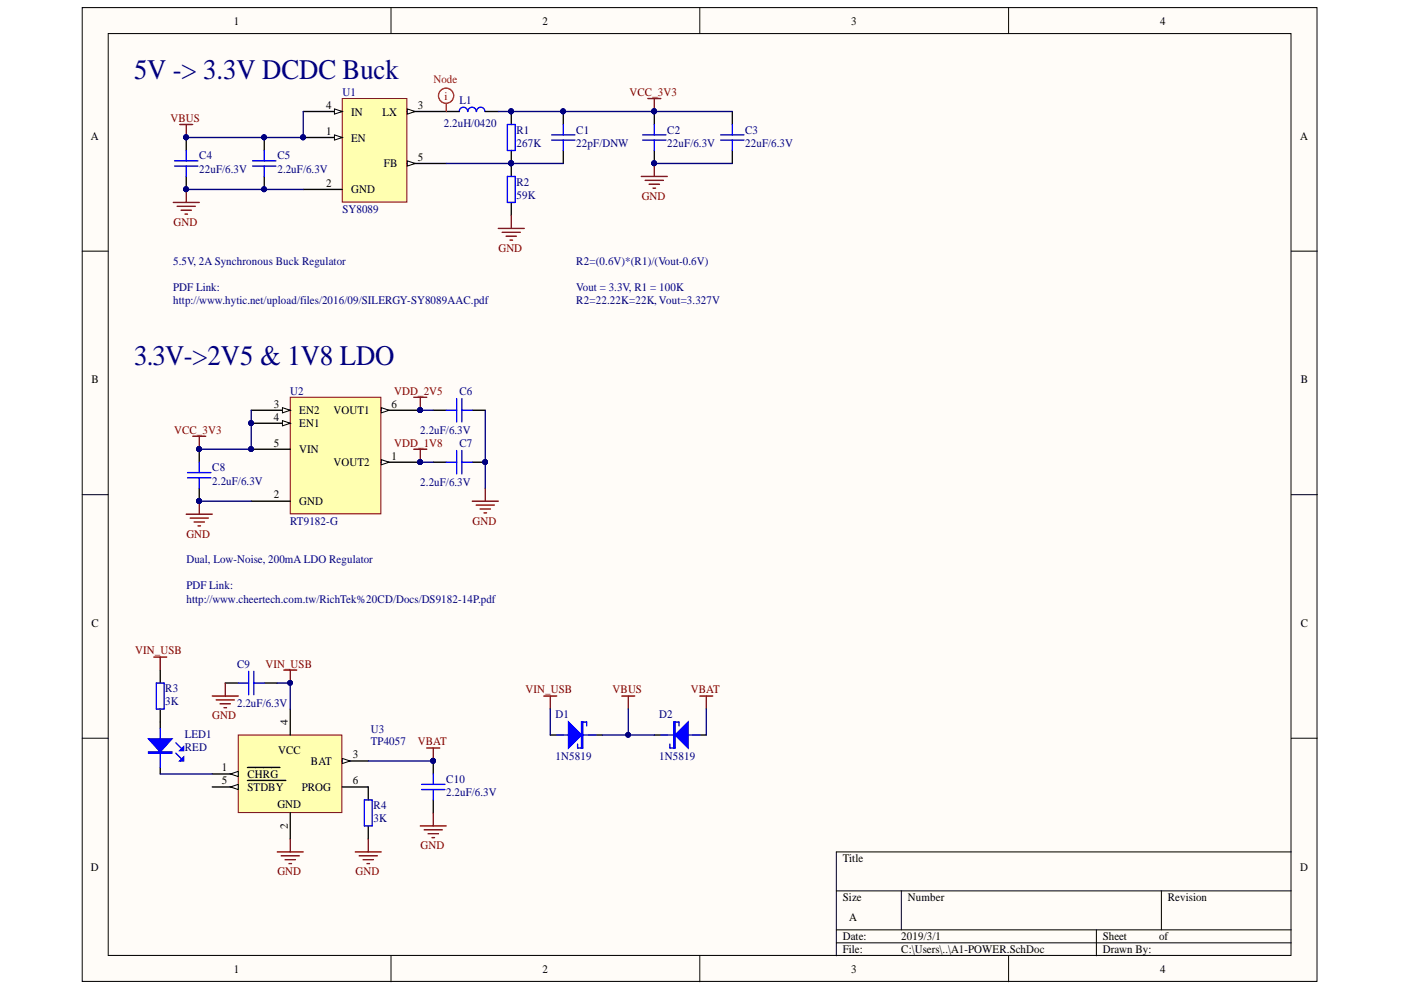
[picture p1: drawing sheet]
<svg xmlns="http://www.w3.org/2000/svg" width="297mm" height="210mm" viewBox="0 0 297 210" stroke-linecap="round" stroke-linejoin="round" font-family="sans-serif">
<g fill="#fffcf8" stroke="#000" stroke-width=".21">
<path d="M17.4 1.6h261.8v206.5h-261.8z"/>
<path d="M22.9 7.1h250.8v195.5h-250.8z"/>
</g>
<g fill="none" stroke="#000" stroke-width=".21">
<path d="M82.9 1.6v5.5M148.4 1.6v5.5M213.8 1.6v5.5M17.4 53.2h5.5M273.8 53.2h5.5M17.4 104.9h5.5M273.8 104.9h5.5M17.4 156.5h5.5M273.8 156.5h5.5M177.3 188.9h96.5M177.3 197.1h96.5M177.3 199.9h96.5"/>
<path d="M191.1 188.9v8.2M232.5 197.1v5.6M246.2 188.9v8.2M273.8 180.6h-96.5v22.1M82.9 202.7v5.5M148.4 202.7v5.5M213.8 202.7v5.5"/>
</g>
<path d="M72.6 20.9h13.7v21.9h-13.7z" fill="#ffffb0" stroke="#800000" stroke-width=".21"/>
<path d="M64.3 23.6h8.3" fill="none" stroke="#000" stroke-width=".28"/>
<path d="M70.9 23.1l1.7 .5-1.7 .6z" fill="#fffcf8"/>
<path d="M70.9 23.1l1.7 .5-1.7 .6z" fill="none" stroke="#000" stroke-width=".21"/>
<path d="M64.3 29.2h8.3" fill="none" stroke="#000" stroke-width=".28"/>
<path d="M70.9 28.6l1.7 .6-1.7 .5z" fill="#fffcf8"/>
<path d="M70.9 28.6l1.7 .6-1.7 .5z" fill="none" stroke="#000" stroke-width=".21"/>
<circle cx="64.3" cy="29.1" r=".51" fill="#000080" stroke="#000080" stroke-width=".21"/>
<path d="M86.3 23.6h8.3M64.3 40.2h8.3" fill="none" stroke="#000" stroke-width=".28"/>
<path d="M86.3 23.1l1.7 .5-1.7 .6z" fill="#fffcf8"/>
<path d="M86.3 23.1l1.7 .5-1.7 .6z" fill="none" stroke="#000" stroke-width=".21"/>
<path d="M86.3 34.7h8.3" fill="none" stroke="#000" stroke-width=".28"/>
<path d="M86.3 34.1l1.7 .6-1.7 .5z" fill="#fffcf8"/>
<path d="M86.3 34.1l1.7 .6-1.7 .5z" fill="none" stroke="#000" stroke-width=".21"/>
<g fill="#000080" stroke="#000080" stroke-width=".21">
<circle cx="64.3" cy="29.1" r=".51"/>
<circle cx="39.4" cy="40.1" r=".51"/>
<circle cx="56" cy="29.1" r=".51"/>
<circle cx="56" cy="40.1" r=".51"/>
<circle cx="39.4" cy="29.1" r=".51"/>
<circle cx="138.7" cy="23.6" r=".51"/>
<circle cx="138.7" cy="34.6" r=".51"/>
<circle cx="108.4" cy="34.6" r=".51"/>
<circle cx="108.4" cy="23.6" r=".51"/>
<circle cx="119.4" cy="23.6" r=".51"/>
</g>
<g fill="none" stroke="#800000" stroke-width=".28">
<path d="M38.1 26.4h2.8M39.5 26.4v2.8M136 37.4h5.5M136.8 38.2h3.9M137.3 20.9h2.8M137.6 39.1h2.2M138.4 39.9h.6M138.7 20.9v2.7M138.7 34.7v2.7M36.7 42.9h5.5M37.6 43.7h3.8M38.4 44.6h2.2"/>
<path d="M39.2 45.4h.6M39.5 40.2v2.7M105.6 48.4h5.6M106.5 49.3h3.8M107.3 50.1h2.2M108.1 50.9h.6M108.4 45.7v2.7"/>
</g>
<g fill="none" stroke="#000" stroke-width=".28">
<path d="M39.5 29.2v2.7M39.5 37.4v2.8M56 29.2v2.7M56 37.4v2.8M94.6 23.6h2.8M102.9 23.6h2.7M108.4 23.6v2.8M108.4 31.9v5.5M119.4 23.6v2.8M119.4 31.9v2.8M138.7 23.6v2.8M138.7 31.9v2.8"/>
<path d="M155.3 23.6v2.8M155.3 31.9v2.8M108.4 42.9v2.8"/>
</g>
<g fill="none" stroke="#00f" stroke-width=".28">
<path d="M37 35.2h5M37 34.1h5M39.5 31.9v2.2M39.5 35.2v2.2M53.5 35.2h5M53.5 34.1h5M56 31.9v2.2M56 35.2v2.2M99.1 23.6a.88 .88 0 0 0-.8-.9 .88 .88 0 0 0-.9 .9M101 23.6a.87 .87 0 0 0-.9-.9 .87 .87 0 0 0-.9 .9M102.8 23.6a.88 .88 0 0 0-.9-.9 .88 .88 0 0 0-.9 .9M107.6 26.4h1.6v5.5h-1.6z"/>
<path d="M107.6 37.4h1.6v5.5h-1.6zM116.9 29.7h5M116.9 28.6h5M119.4 26.4v2.2M119.4 29.7v2.2M136.2 29.7h5M136.2 28.6h5M138.7 26.4v2.2M138.7 29.7v2.2M152.8 29.7h4.9M152.8 28.6h4.9M155.3 26.4v2.2"/>
<path d="M155.3 29.7v2.2"/>
</g>
<g fill="none" stroke="#f00" stroke-width=".28">
<path d="M94.6 22v1.6"/>
<circle cx="94.6" cy="20.3" r="1.61"/>
</g>
<path d="M61.5 84.2h19.3v24.7h-19.3z" fill="#ffffb0" stroke="#800000" stroke-width=".21"/>
<path d="M80.8 98h8.3" fill="none" stroke="#000" stroke-width=".28"/>
<path d="M80.8 97.5l1.7 .5-1.7 .6z" fill="#fffcf8"/>
<path d="M80.8 97.5l1.7 .5-1.7 .6z" fill="none" stroke="#000" stroke-width=".21"/>
<circle cx="89.1" cy="98" r=".51" fill="#000080" stroke="#000080" stroke-width=".21"/>
<path d="M53.3 87h8.2M53.3 106.3h8.2" fill="none" stroke="#000" stroke-width=".28"/>
<path d="M59.9 86.4l1.6 .6-1.6 .5z" fill="#fffcf8"/>
<path d="M59.9 86.4l1.6 .6-1.6 .5z" fill="none" stroke="#000" stroke-width=".21"/>
<path d="M53.3 89.7h8.2" fill="none" stroke="#000" stroke-width=".28"/>
<path d="M59.9 89.2l1.6 .5-1.6 .6z" fill="#fffcf8"/>
<path d="M59.9 89.2l1.6 .5-1.6 .6z" fill="none" stroke="#000" stroke-width=".21"/>
<g fill="#000080" stroke="#000080" stroke-width=".21">
<circle cx="53.2" cy="89.7" r=".51"/>
<circle cx="53.2" cy="95.2" r=".51"/>
</g>
<path d="M53.3 95.2h8.2M80.8 87h8.3" fill="none" stroke="#000" stroke-width=".28"/>
<path d="M80.8 86.4l1.7 .6-1.7 .5z" fill="#fffcf8"/>
<path d="M80.8 86.4l1.7 .6-1.7 .5z" fill="none" stroke="#000" stroke-width=".21"/>
<g fill="#000080" stroke="#000080" stroke-width=".21">
<circle cx="89.1" cy="86.9" r=".51"/>
<circle cx="89.1" cy="98" r=".51"/>
<circle cx="53.2" cy="89.7" r=".51"/>
<circle cx="53.2" cy="95.2" r=".51"/>
<circle cx="42.2" cy="106.2" r=".51"/>
<circle cx="42.2" cy="95.2" r=".51"/>
<circle cx="102.8" cy="98" r=".51"/>
</g>
<g fill="none" stroke="#800000" stroke-width=".28">
<path d="M40.9 92.5h2.7M42.2 92.5v2.7M87.7 84.2h2.8M87.7 95.2h2.8M89.1 84.2v2.8M89.1 95.2v2.8M39.5 109h5.5M40.3 109.8h3.9M41.1 110.7h2.2M42 111.5h.5M42.2 106.3v2.7M100.1 106.3h5.5"/>
<path d="M101 107.1h3.8M101.8 107.9h2.2M102.6 108.7h.6M102.9 103.5v2.8"/>
</g>
<path d="M42.2 95.2v2.8M91.9 87h2.7M91.9 98h2.7M100.1 87h2.8M100.1 98h2.8M42.2 103.5v2.8" fill="none" stroke="#000" stroke-width=".28"/>
<path d="M42.2 98v2.2M94.6 87h2.2M94.6 98h2.2M96.8 84.5v5M96.8 95.5v5M97.9 87h2.2M97.9 84.5v5M97.9 95.5v5M97.9 98h2.2M39.8 101.3h4.9M39.8 100.2h4.9M42.2 101.3v2.2" fill="none" stroke="#00f" stroke-width=".28"/>
<path d="M50.5 155.8h22v16.5h-22z" fill="#ffffb0" stroke="#800000" stroke-width=".21"/>
<path d="M61.5 150.3v5.5M61.5 172.4v5.5M72.6 166.9h5.5M72.6 161.3h5.5" fill="none" stroke="#000" stroke-width=".28"/>
<path d="M72.6 160.8l1.6 .5-1.6 .6z" fill="#fffcf8"/>
<path d="M72.6 160.8l1.6 .5-1.6 .6z" fill="none" stroke="#000" stroke-width=".21"/>
<path d="M45 166.9h5.5" fill="none" stroke="#000" stroke-width=".28"/>
<path d="M48.9 166.9l1.6-.6v1.1z" fill="#fffcf8"/>
<path d="M48.9 166.9l1.6-.6v1.1z" fill="none" stroke="#000" stroke-width=".21"/>
<path d="M45 164.1h5.5M52.4 165.5h8.2" fill="none" stroke="#000" stroke-width=".28"/>
<path d="M48.9 164.1l1.6-.6v1.2z" fill="#fffcf8"/>
<path d="M48.9 164.1l1.6-.6v1.2z" fill="none" stroke="#000" stroke-width=".21"/>
<path d="M47.8 144.8h2.7M56 144.8h2.8M116.7 155.8h2.7M124.9 155.8h2.8M52.4 162.7h7M78.1 166.9v2.7M78.1 175.1v2.8M91.9 161.3v2.8M91.9 169.6v2.8" fill="none" stroke="#000" stroke-width=".28"/>
<circle cx="91.8" cy="161.3" r=".51" fill="#000080" stroke="#000080" stroke-width=".21"/>
<path d="M50.5 144.8h2.2M52.7 142.3v5M53.8 144.8h2.2M53.8 142.3v5M118 155.8h8.3M123.3 153.1h.3v5.5h-.3zM123.4 153.1v5.5M77.3 169.6h1.6v5.5h-1.6zM89.4 166.3h4.9M89.4 167.4h4.9M91.9 164.1v2.2M91.9 167.4v2.2" fill="none" stroke="#00f" stroke-width=".28"/>
<g fill="none" stroke="#800000" stroke-width=".28">
<path d="M90.5 158.6h2.7M91.9 158.6v2.7M61.5 177.9v2.7M78.1 177.9v2.7M89.1 175.1h5.5M89.9 175.9h3.9M90.8 176.8h2.2M91.6 177.6h.5M91.9 172.4v2.7M58.8 180.6h5.5M59.6 181.5h3.9M60.4 182.3h2.2"/>
<path d="M61.3 183.1h.5M75.3 180.6h5.5M76.1 181.5h3.9M77 182.3h2.2M77.8 183.1h.6"/>
</g>
<path d="M120.5 153.1l2.8 2.7-2.8 2.8z" fill="#00f"/>
<path d="M120.5 153.1l2.8 2.7-2.8 2.8zM122.5 157.8v.8h1.1M123.3 153.1h1.1v.8M140.1 155.8h8.3M142.9 153.1h.2v5.5h-.2zM143 153.1v5.5" fill="none" stroke="#00f" stroke-width=".28"/>
<path d="M138.7 155.8h2.8M147 155.8h2.8" fill="none" stroke="#000" stroke-width=".28"/>
<path d="M143.1 155.8l2.8-2.7v5.5z" fill="#00f"/>
<path d="M34 154.5v8.2M37.3 159.7l1.1 1.1M37.3 157.5l1.1 1.1M142 157.8v.8h1.1M142.9 153.1h1.1v.8M143.1 155.8l2.8-2.7v5.5z" fill="none" stroke="#00f" stroke-width=".28"/>
<path d="M131.8 147.6h2.8M133.2 147.6v2.7M148.4 147.6h2.7M149.8 147.6v2.7" fill="none" stroke="#800000" stroke-width=".28"/>
<path d="M34 153.1v1.4M34 162.7v1.4" fill="none" stroke="#000" stroke-width=".28"/>
<path d="M31.5 156.7h5l-2.5 2.7z" fill="#00f"/>
<path d="M31.5 156.7h5l-2.5 2.7zM31.5 159.4h5v.3h-5zM31.5 159.6h5" fill="none" stroke="#00f" stroke-width=".28"/>
<path d="M38.1 161.3l.8-.8v.8z" fill="#00f"/>
<path d="M38.1 161.3l.8-.8v.8z" fill="none" stroke="#00f" stroke-width=".28"/>
<path d="M38.1 159.1l.8-.8v.8z" fill="#00f"/>
<path d="M33.1 144.8h1.7v5.5h-1.7zM38.1 159.1l.8-.8v.8z" fill="none" stroke="#00f" stroke-width=".28"/>
<path d="M34 142.1v2.7M34 150.3v2.8" fill="none" stroke="#000" stroke-width=".28"/>
<path d="M32.6 139.3h2.7M34 139.3v2.8M45 147.6h5.5M45.8 148.4h3.9M46.7 149.2h2.2M47.5 150.1h.5M47.8 144.8v2.8M60.2 142.1h2.7M61.5 142.1v2.7M115.3 147.6h2.7M116.7 147.6v2.7" fill="none" stroke="#800000" stroke-width=".28"/>
<g fill="#000080" stroke="#000080" stroke-width=".21">
<circle cx="61.5" cy="144.8" r=".51"/>
<circle cx="39.4" cy="40.1" r=".51"/>
<circle cx="56" cy="40.1" r=".51"/>
<circle cx="39.4" cy="29.1" r=".51"/>
<circle cx="56" cy="29.1" r=".51"/>
<circle cx="64.3" cy="29.1" r=".51"/>
<circle cx="138.7" cy="23.6" r=".51"/>
<circle cx="138.7" cy="34.6" r=".51"/>
<circle cx="108.4" cy="34.6" r=".51"/>
<circle cx="119.4" cy="23.6" r=".51"/>
<circle cx="108.4" cy="23.6" r=".51"/>
<circle cx="42.2" cy="106.2" r=".51"/>
<circle cx="53.2" cy="89.7" r=".51"/>
<circle cx="53.2" cy="95.2" r=".51"/>
<circle cx="42.2" cy="95.2" r=".51"/>
<circle cx="89.1" cy="86.9" r=".51"/>
<circle cx="89.1" cy="98" r=".51"/>
<circle cx="102.8" cy="98" r=".51"/>
<circle cx="91.8" cy="161.3" r=".51"/>
<circle cx="133.2" cy="155.8" r=".51"/>
</g>
<g fill="none" stroke="#000080" stroke-width=".28">
<path d="M64.3 23.6v5.6h-24.8M94.6 34.7h24.8M105.6 23.6h49.7M138.7 34.7h16.6M39.5 40.2h24.8M53.3 87v8.2h-11.1M89.1 87h2.8M89.1 98h2.8M102.9 87v16.5M42.2 106.3h11.1M58.8 144.8h2.7v5.5M116.7 150.3v5.5"/>
<path d="M133.2 150.3v5.5h-5.5M133.2 155.8h5.5M149.8 150.3v5.5M34 164.1h11M78.1 161.3h13.8"/>
</g>
<g font-size="6" fill="#000080">
<text x="28.4" y="16.8">5V -&gt; 3.3V DCDC Buck</text>
<text x="28.4" y="77.4">3.3V-&gt;2V5 &amp; 1V8 LDO</text>
</g>
<g font-size="2.5">
<text x="49.6" y="5.2">1</text>
<text x="115" y="5.2">2</text>
<text x="180.5" y="5.2">3</text>
<text x="246" y="5.2">4</text>
<text x="69.1" y="23.1">4</text>
<text x="88.6" y="23.1">3</text>
<text x="19.3" y="29.7">A</text>
<text x="69.1" y="28.6">1</text>
<text x="74.5" y="24.5">IN</text>
<text x="81.1" y="24.5">LX</text>
<text x="275.7" y="29.7">A</text>
<text x="74.5" y="30">EN</text>
<text x="81.4" y="35.5">FB</text>
<text x="88.6" y="34.2">5</text>
<text x="69.1" y="39.6">2</text>
<text x="74.5" y="41">GND</text>
<text x="19.4" y="81.2">B</text>
<text x="275.8" y="81.2">B</text>
<text x="58" y="86.4">3</text>
<text x="58" y="89.2">4</text>
<text x="63.5" y="87.8">EN2</text>
<text x="70.7" y="87.8">VOUT1</text>
<text x="83" y="86.4">6</text>
<text x="58" y="94.7">5</text>
<text x="63.5" y="90.6">EN1</text>
<text x="63.5" y="96">VIN</text>
<text x="70.7" y="98.8">VOUT2</text>
<text x="83" y="97.5">1</text>
<text x="58" y="105.7">2</text>
<text x="63.5" y="107.1">GND</text>
<text x="19.4" y="132.9">C</text>
<text x="275.8" y="132.9">C</text>
<text x="59" y="160">VCC</text>
<text x="74.8" y="160.8">3</text>
<text x="47" y="166.3">5</text>
<text x="47" y="163.5">1</text>
<text x="52.5" y="167.7">STDBY</text>
<text x="52.5" y="165">CHRG</text>
<text x="64" y="167.7">PROG</text>
<text x="65.9" y="162.2">BAT</text>
<text x="74.8" y="166.3">6</text>
<text x="58.8" y="171.3">GND</text>
<text x="19.3" y="184.6">D</text>
<text x="178.7" y="182.8">Title</text>
<text x="275.7" y="184.6">D</text>
<text x="178.7" y="191.1">Size</text>
<text x="192.5" y="191.1">Number</text>
<text x="247.6" y="191.1">Revision</text>
<text x="180.1" y="195.2">A</text>
<text x="178.7" y="199.4">Date:</text>
<text x="178.7" y="202.1">File:</text>
<text x="191.1" y="199.4">2019/3/1</text>
<text x="191.1" y="202.1">C:\Users\..\A1-POWER.SchDoc</text>
<text x="233.8" y="199.4">Sheet</text>
<text x="233.8" y="202.1">Drawn By:</text>
<text x="245.7" y="199.4">of</text>
<text x="49.6" y="206.2">1</text>
<text x="115" y="206.2">2</text>
<text x="180.5" y="206.2">3</text>
<text x="246" y="206.2">4</text>
</g>
<g font-size="2.5" fill="#f00">
<text x="91.9" y="17.6">Node</text>
<text x="94.3" y="21.2">i</text>
</g>
<g font-size="2.5" fill="#000080">
<text x="72.6" y="20.4">U1</text>
<text x="97.4" y="22.1">L1</text>
<text x="94.1" y="27">2.2uH/0420</text>
<text x="109.5" y="28.3">R1</text>
<text x="122.2" y="28.3">C1</text>
<text x="141.5" y="28.3">C2</text>
<text x="158" y="28.3">C3</text>
<text x="42.2" y="33.8">C4</text>
<text x="58.8" y="33.8">C5</text>
<text x="109.5" y="31.1">267K</text>
<text x="122.2" y="31.1">22pF/DNW</text>
<text x="141.5" y="31.1">22uF/6.3V</text>
<text x="158" y="31.1">22uF/6.3V</text>
<text x="42.2" y="36.6">22uF/6.3V</text>
<text x="58.8" y="36.6">2.2uF/6.3V</text>
<text x="109.5" y="39.4">R2</text>
<text x="72.6" y="45.1">SY8089</text>
<text x="109.5" y="42.1">59K</text>
<text x="36.7" y="56.1">5.5V, 2A Synchronous Buck Regulator</text>
<text x="122.2" y="56.1">R2=(0.6V)*(R1)/(Vout-0.6V)</text>
<text x="36.7" y="64.4">http://www.hytic.net/upload/files/2016/09/SILERGY-SY8089AAC.pdf</text>
<text x="36.7" y="61.6">PDF Link:</text>
<text x="122.2" y="61.6">Vout = 3.3V, R1 = 100K</text>
<text x="122.2" y="64.4">R2=22.22K=22K, Vout=3.327V</text>
<text x="61.5" y="83.7">U2</text>
<text x="97.4" y="83.7">C6</text>
<text x="89.1" y="92">2.2uF/6.3V</text>
<text x="97.4" y="94.7">C7</text>
<text x="45" y="99.9">C8</text>
<text x="45" y="102.7">2.2uF/6.3V</text>
<text x="89.1" y="103">2.2uF/6.3V</text>
<text x="61.5" y="111.3">RT9182-G</text>
<text x="39.5" y="119.5">Dual, Low-Noise, 200mA LDO Regulator</text>
<text x="39.5" y="125">PDF Link:</text>
<text x="39.5" y="127.8">http://www.cheertech.com.tw/RichTek%20CD/Docs/DS9182-14P.pdf</text>
<text x="50.3" y="141.5">C9</text>
<text x="35" y="146.8">R3</text>
<text x="35" y="149.5">3K</text>
<text x="50.3" y="149.8">2.2uF/6.3V</text>
<text x="78.6" y="155.3">U3</text>
<text x="117.8" y="152.3">D1</text>
<text x="139.8" y="152.3">D2</text>
<text x="39.2" y="156.4">LED1</text>
<text x="39.2" y="159.1">RED</text>
<text x="78.6" y="158">TP4057</text>
<text x="117.8" y="161.1">1N5819</text>
<text x="139.8" y="161.1">1N5819</text>
<text x="94.6" y="166.1">C10</text>
<text x="79.2" y="171.6">R4</text>
<text x="94.6" y="168.8">2.2uF/6.3V</text>
<text x="79.2" y="174.3">3K</text>
</g>
<g font-size="2.5" fill="#800000">
<text x="133.4" y="20.4">VCC_3V3</text>
<text x="36.1" y="25.9">VBUS</text>
<text x="36.8" y="47.9">GND</text>
<text x="136.1" y="42.4">GND</text>
<text x="105.7" y="53.4">GND</text>
<text x="83.6" y="83.7">VDD_2V5</text>
<text x="36.9" y="92">VCC_3V3</text>
<text x="83.6" y="94.7">VDD_1V8</text>
<text x="39.5" y="114">GND</text>
<text x="100.2" y="111.3">GND</text>
<text x="28.7" y="138.7">VIN_USB</text>
<text x="56.3" y="141.5">VIN_USB</text>
<text x="111.4" y="147">VIN_USB</text>
<text x="129.9" y="147">VBUS</text>
<text x="146.5" y="147">VBAT</text>
<text x="45" y="152.5">GND</text>
<text x="88.6" y="158">VBAT</text>
<text x="58.8" y="185.6">GND</text>
<text x="75.4" y="185.6">GND</text>
<text x="89.2" y="180.1">GND</text>
</g>
<g font-size="2.3">
<text x="61" y="153.6" transform="rotate(-90 61 153.6)">4</text>
<text x="61" y="175.8" transform="rotate(-90 61 175.8)">2</text>
</g>
</svg>
